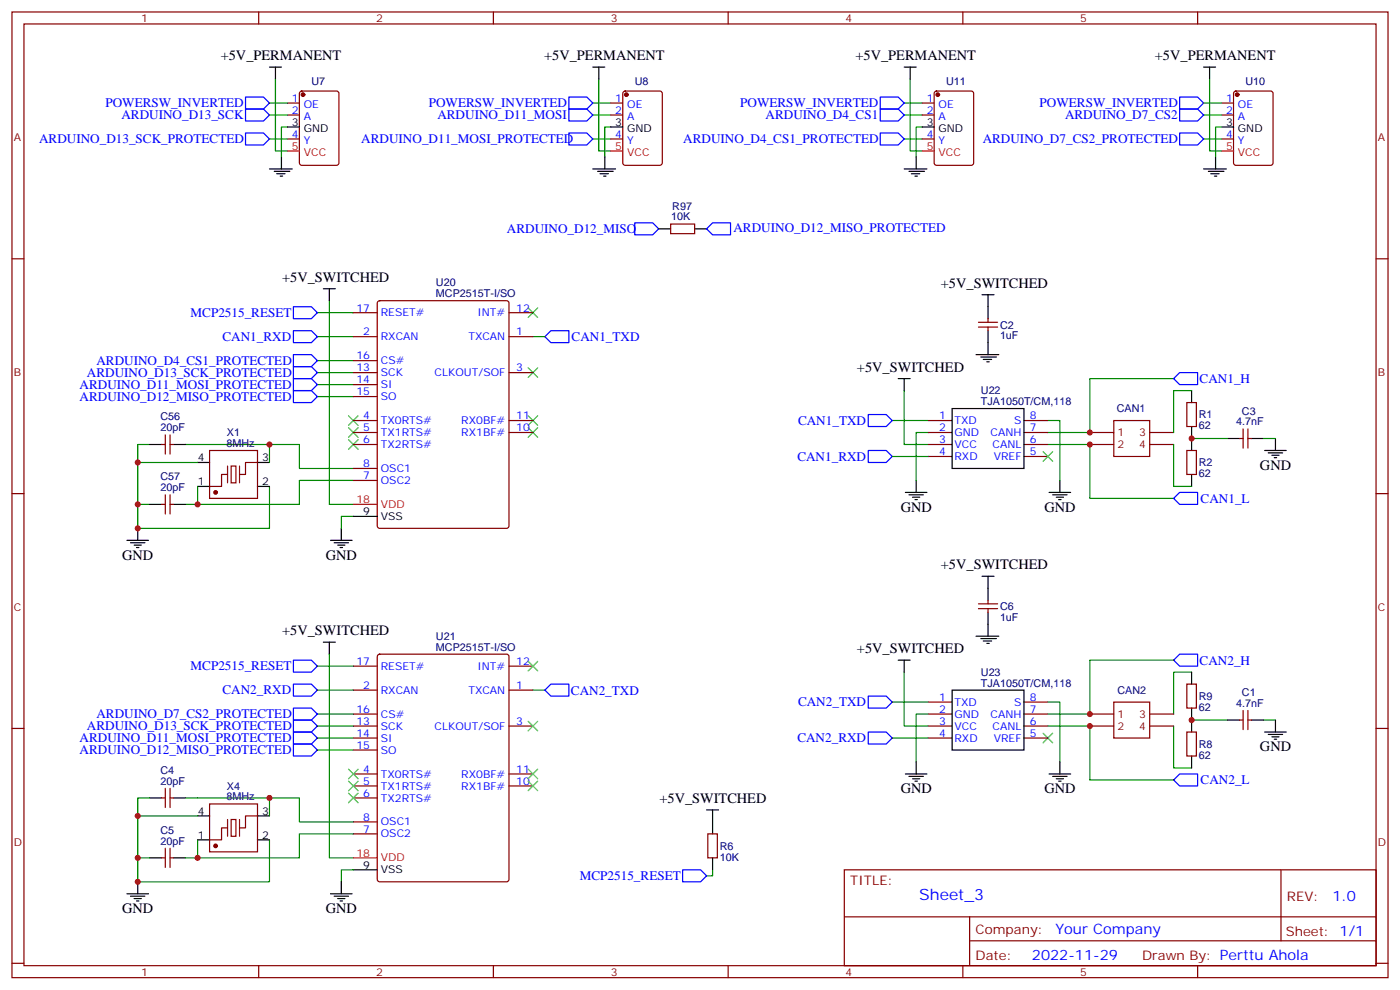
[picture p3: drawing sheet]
<svg xmlns="http://www.w3.org/2000/svg" width="412mm" height="292mm" viewBox="0 0 412 292" stroke-linecap="round" stroke-linejoin="round" font-family="sans-serif">
<g fill="none" stroke="#870000" stroke-width=".35">
<path d="M3.5 3.5h405.4v284.4h-405.4zM7.1 7.1h398.2v277.2h-398.2zM76.2 3.5v3.6M145.3 3.5v3.6M214.5 3.5v3.6M283.6 3.5v3.6M352.8 3.5v3.6M3.5 76.2h3.6M405.3 76.2h3.6M104.1 99.1h7M104.1 92.1h7M111.4 88.8l.4-.3h37.4l.7 .5v65.9l-.4 .6-37.7 .1-.6-.5-.1-65.8z"/>
<path d="M149.9 99.1h7.1M149.9 92.1h7.1M288.2 96.3h5.7M288.2 94.9h5.7M291 93.8v1.1M291 96.3v1.1M104.1 109.7h7M104.1 113.2h7M104.1 116.8h7M104.1 106.2h7M149.9 109.7h7.1M349.6 118.5h2.8v7.1h-2.8z"/>
<path d="M47.6 130.9h1.1M48.7 128.1v5.6M50.1 128.1v5.6M50.1 130.9h1.1M104.1 130.9h7M104.1 123.8h7M104.1 127.4h7M104.1 137.9h7M149.9 123.8h7.1M149.9 127.4h7.1M349.6 132.6h2.8v7.1h-2.8zM365.1 129.1h1.1"/>
<path d="M366.2 126.3v5.6M367.6 126.3v5.6M367.6 129.1h1.1M3.5 145.3h3.6M47.6 148.5h1.1M48.7 145.7v5.6M50.1 145.7v5.6M50.1 148.5h1.1M104.1 141.5h7M405.3 145.3h3.6M3.5 214.5h3.6M405.3 214.5h3.6"/>
<path d="M208.5 245.5h2.8v7.1h-2.8zM248.7 256.1h156.6v28.2h-156.6zM377.3 256.1v20.9M248.7 270h156.5M285.6 277h119.6M285.6 270v14.1M3.5 283.6h3.6M76.2 284.3v3.6M145.3 284.3v3.6M214.5 284.3v3.6M283.6 284.3v3.6M352.8 284.3v3.6"/>
<path d="M405.3 283.6h3.6"/>
</g>
<path d="M86.4 97.4h5.3l1.8 1.7-1.8 1.8h-5.3zM86.4 90.3h5.3l1.8 1.8-1.8 1.7h-5.3zM160.5 99.1l1.8-1.7h5.3v3.5h-5.3zM86.4 104.4h5.3l1.8 1.8-1.8 1.7h-5.3zM345.7 111.5l1.8-1.8h5.3v3.5h-5.3zM255.8 122.1h5.3l1.7 1.7-1.7 1.8h-5.3zM255.8 132.6h5.3l1.7 1.8-1.7 1.8h-5.3zM345.7 146.8l1.8-1.8h5.3v3.5h-5.3zM86.4 219.1h5.3l1.8 1.7-1.8 1.8h-5.3zM86.4 215.5h5.3l1.8 1.8-1.8 1.8h-5.3zM86.4 212h5.3l1.8 1.8-1.8 1.7h-5.3zM201.1 256.1h5.3l1.7 1.8-1.7 1.7h-5.3z" fill="none" stroke="#00f" stroke-width=".35"/>
<g fill="none" stroke="#008700" stroke-width=".35">
<path d="M93.5 99.1h10.6M93.5 92.1h10.6M97 88.5v60h7.1M157 99.1h3.5M93.5 109.7h10.6M93.5 116.8h10.6M93.5 113.2h10.6M93.5 106.2h10.6M266.3 115v15.9h7.1M345.7 111.5h-24.7v15.9h-12.3M44.1 130.9h-3.5v24.7h38.8v-12.4M54.7 130.9h33.5v7h15.9"/>
<path d="M262.8 123.8h10.6M273.4 127.4h-3.5v14.1M308.7 123.8h3.5v17.7M308.7 130.9h12.3v15.9h24.7M351 129.1h10.6M372.2 129.1h3.5M40.6 148.5h3.5M104.1 141.5h-15.9v7h-33.5M104.1 152h-3.6v3.6M209.9 256.1v1.8h-1.8"/>
</g>
<g fill="none" stroke="#000" stroke-width=".35">
<path d="M95.2 85h3.6M97 85v3.5M291 90.3v3.5M291 97.4v7M287.5 104.4h6.7M288.9 105.1h4.6M289.6 105.8h2.5M290.7 106.5h.7M351 115v3.5M44.1 130.9h3.5M51.2 130.9h3.5M351 125.6v7"/>
<path d="M351 139.7v3.5M361.6 129.1h3.5M368.7 129.1h3.5M372.5 132.6h6.4M373.6 133.3h4.2M374.6 134.1h2.2M375.4 134.8h.7M375.7 129.1v3.5M37.4 159.1h6.3M38.5 159.8h4.2M40.6 155.6v3.5M44.1 148.5h3.5"/>
<path d="M51.2 148.5h3.5M97.4 159.1h6.3M98.4 159.8h4.3M100.5 155.6v3.5M104.1 152h7M266.7 145h6.3M267.8 145.7h4.2M268.8 146.4h2.1M269.5 147.1h.7M269.9 141.5v3.5M309 145h6.4M310.1 145.7h4.2"/>
<path d="M311.1 146.4h2.2M311.9 147.1h.7M312.2 141.5v3.5M39.5 160.5h2.1M40.2 161.2h.7M99.5 160.5h2.1M100.2 161.2h.7M208.1 238.5h3.6M209.9 238.5v7M209.9 252.6v3.5"/>
</g>
<g fill="none" stroke="#3c3" stroke-width=".35">
<path d="M155.6 90.7l2.8 2.8M158.4 90.7l-2.8 2.8M155.6 108.3l2.8 2.8M158.4 108.3l-2.8 2.8M102.7 129.5l2.8 2.8M102.7 125.9l2.8 2.9M102.7 122.4l2.8 2.8M105.5 129.5l-2.8 2.8M105.5 125.9l-2.8 2.9M105.5 122.4l-2.8 2.8M155.6 125.9l2.8 2.9M155.6 122.4l2.8 2.8"/>
<path d="M158.4 125.9l-2.8 2.9M158.4 122.4l-2.8 2.8"/>
</g>
<path d="M104.1 148.5h7" fill="none" stroke="#f00" stroke-width=".35"/>
<path d="M328.1 123.8h10.6v10.6h-10.6z" fill="#fff" stroke="#800000" stroke-width=".35"/>
<path d="M321 127.4h7.1M321 130.9h7.1M338.7 127.4h7M338.7 130.9h7" fill="none" stroke="#800000" stroke-width=".35"/>
<g fill="none" stroke="#008700" stroke-width=".35">
<path d="M351 115h-5.3v12.4M345.7 130.9v12.3h5.3M93.5 196.1h10.6M97 192.6v60h7.1M351 197.9h-5.3v12.4M93.5 210.3h10.6M93.5 217.3h10.6M93.5 213.8h10.6M93.5 203.2h10.6M157 203.2h3.5M345.7 213.8v12.3h5.3M44.1 234.9h-3.5v24.7h38.8v-12.3"/>
<path d="M54.7 234.9h33.5v7.1h15.9M93.5 220.8h10.6M40.6 252.6h3.5M54.7 252.6h3.5M104.1 256.1h-3.6v3.5M104.1 245.5h-15.9v7.1h-30v-5.3"/>
</g>
<g fill="none" stroke="#870000" stroke-width=".35">
<path d="M273.4 123.8h7.1M273.4 127.4h7.1M273.4 130.9h7.1M273.4 134.4h7.1M301.6 123.8h7.1M301.6 127.4h7.1M301.6 130.9h7.1M301.6 134.4h7.1M104.1 196.1h7M111.4 192.8l.4-.2h37.4l.7 .4v65.9l-.4 .7h-37.7l-.6-.4-.1-65.9zM149.9 196.1h7.1M104.1 203.2h7"/>
<path d="M104.1 213.8h7M104.1 217.3h7M104.1 210.3h7M149.9 203.2h7.1M149.9 213.8h7.1M273.4 213.8h7.1M273.4 217.3h7.1M273.4 210.3h7.1M273.4 206.7h7.1M301.6 213.8h7.1M301.6 217.3h7.1M301.6 210.3h7.1"/>
<path d="M301.6 206.7h7.1M47.6 234.9h1.1M48.7 232.1v5.7M50.1 234.9h1.1M50.1 232.1v5.7M104.1 227.9h7M104.1 231.4h7M104.1 234.9h7M104.1 220.8h7M149.9 227.9h7.1M149.9 231.4h7.1M47.6 252.6h1.1"/>
<path d="M48.7 249.8v5.6M50.1 249.8v5.6M50.1 252.6h1.1M104.1 245.5h7M104.1 242h7"/>
</g>
<g fill="none" stroke="#000" stroke-width=".35">
<path d="M280.5 120.3h21.1v17.6h-21.1zM95.2 189.1h3.6M97 189.1v3.5M280.5 203.2h21.1v17.6h-21.1zM44.1 234.9h3.5M51.2 234.9h3.5M40.6 259.6v3.6M44.1 252.6h3.5M51.2 252.6h3.5M100.5 259.6v3.6M104.1 256.1h7M37.4 263.2h6.3"/>
<path d="M38.5 263.9h4.2M39.5 264.6h2.1M40.2 265.3h.7M97.4 263.2h6.3M98.4 263.9h4.3M99.5 264.6h2.1M100.2 265.3h.7"/>
</g>
<g fill="none" stroke="#3c3" stroke-width=".35">
<path d="M307.3 133l2.8 2.8M310.1 133l-2.8 2.8M155.6 194.7l2.8 2.9M158.4 194.7l-2.8 2.9M155.6 212.4l2.8 2.8M158.4 212.4l-2.8 2.8M307.3 215.9l2.8 2.8M310.1 215.9l-2.8 2.8M102.7 226.5l2.8 2.8M102.7 230l2.8 2.8M102.7 233.5l2.8 2.9M105.5 226.5l-2.8 2.8"/>
<path d="M105.5 230l-2.8 2.8M105.5 233.5l-2.8 2.9M155.6 226.5l2.8 2.8M155.6 230l2.8 2.8M158.4 226.5l-2.8 2.8M158.4 230l-2.8 2.8"/>
</g>
<path d="M104.1 252.6h7" fill="none" stroke="#f00" stroke-width=".35"/>
<path d="M86.4 194.4h5.3l1.8 1.7-1.8 1.8h-5.3zM86.4 201.4h5.3l1.8 1.8-1.8 1.8h-5.3zM86.4 208.5h5.3l1.8 1.8-1.8 1.7h-5.3zM160.5 203.2l1.8-1.8h5.3v3.6h-5.3z" fill="none" stroke="#00f" stroke-width=".35"/>
<path d="M328.1 206.7h10.6v10.6h-10.6z" fill="#fff" stroke="#800000" stroke-width=".35"/>
<path d="M321 210.3h7.1M321 213.8h7.1M338.7 210.3h7M338.7 213.8h7" fill="none" stroke="#800000" stroke-width=".35"/>
<g fill="none" stroke="#000" stroke-width=".35">
<path d="M79.4 19.8h3.5M81.1 19.8v3.5M174.6 19.8h3.6M176.4 19.8v3.5M266.3 19.8h3.6M268.1 19.8v3.5M354.5 19.8h3.6M356.3 19.8v3.5M84.7 37.4h3.5M179.9 37.4h3.5M271.6 37.4h3.6M359.8 37.4h3.6"/>
<path d="M79.4 49.7h6.7M80.8 50.4h4.6M81.5 51.2h2.5M82.5 51.9h.8M82.9 46.2v3.5M174.6 49.7h6.7M176 50.4h4.6M176.7 51.2h2.5M177.8 51.9h.7M178.2 46.2v3.5M266.3 49.7h6.7M267.8 50.4h4.5"/>
<path d="M268.5 51.2h2.4M269.5 51.9h.7M269.9 46.2v3.5M354.5 49.7h6.7M356 50.4h4.5M356.7 51.2h2.4M357.7 51.9h.7M358.1 46.2v3.5M194 67.4h3.6M204.6 67.4h3.5M289.3 86.8h3.5M291 86.8v3.5"/>
<path d="M264.6 111.5h3.5M266.3 111.5v3.5M58.2 136.2h3.5M75.8 136.2h3.6M58.2 143.2h3.5M75.8 143.2h3.6M289.3 169.7h3.5M291 169.7v7M264.6 194.4h3.5M266.3 194.4v3.5M287.5 187.3h6.7M288.9 188h4.6"/>
<path d="M289.6 188.7h2.5M290.7 189.4h.7M291 180.3v7M351 197.9v3.5M351 208.5v7M361.6 212h3.5M368.7 212h3.5M372.5 215.5h6.4M373.6 216.3h4.2M374.6 217h2.2M375.4 217.7h.7M375.7 212v3.5"/>
<path d="M266.7 227.9h6.3M267.8 228.6h4.2M268.8 229.3h2.1M269.5 230h.7M269.9 224.4v3.5M309 227.9h6.4M310.1 228.6h4.2M311.1 229.3h2.2M311.9 230h.7M312.2 224.4v3.5M351 222.6v3.5M58.2 247.3h3.5"/>
<path d="M58.2 240.2h3.5M75.8 247.3h3.6M75.8 240.2h3.6"/>
</g>
<g fill="none" stroke="#870000" stroke-width=".35">
<path d="M84.7 30.3h3.5M84.7 33.9h3.5M88.4 27l.5-.2h10.2l.7 .4v20.8l-.4 .6-10.5 .1-.7-.5v-20.7zM179.9 30.3h3.5M179.9 33.9h3.5M183.7 27l.4-.2h10.3l.6 .4 .1 20.8-.5 .6-10.5 .1-.6-.5-.1-20.7zM271.6 30.3h3.6M271.6 33.9h3.6M275.4 27l.5-.2h10.2l.7 .4v20.8l-.5 .6-10.4 .1-.7-.5v-20.7zM359.8 30.3h3.6M359.8 33.9h3.6M363.6 27l.5-.2h10.2l.6 .4 .1 20.8-.5 .6-10.4 .1-.7-.5v-20.7z"/>
<path d="M84.7 40.9h3.5M179.9 40.9h3.5M271.6 40.9h3.6M359.8 40.9h3.6M197.6 66h7v2.8h-7zM61.7 132.6h14.1v14.2h-14.1zM67 139.7h-1.7v3.5h-3.6M68.1 137.2h1.4v5h-1.4zM75.8 136.2h-3.5v3.5h-1.7M288.2 179.2h5.7M288.2 177.8h5.7M291 176.7v1.1"/>
<path d="M291 179.2v1.1M349.6 215.5h2.8v7.1h-2.8zM349.6 201.4h2.8v7.1h-2.8zM365.1 212h1.1M366.2 209.2v5.6M367.6 209.2v5.6M367.6 212h1.1M61.7 236.7h14.1v14.1h-14.1zM67 243.8h-1.7v3.5h-3.6M68.1 241.3h1.4v4.9h-1.4zM75.8 240.2h-3.5v3.6h-1.7"/>
</g>
<g fill="none" stroke="#008700" stroke-width=".35">
<path d="M79.4 33.9h5.3M79.4 30.3h5.3M81.1 23.3v21.1h3.6M84.7 37.4h-1.8v8.8M174.6 33.9h5.3M174.6 30.3h5.3M176.4 23.3v21.1h3.5M179.9 37.4h-1.7v8.8M266.3 33.9h5.3M266.3 30.3h5.3M268.1 23.3v21.1h3.5M271.6 37.4h-1.7v8.8"/>
<path d="M354.5 33.9h5.3M354.5 30.3h5.3M356.3 23.3v21.1h3.5M359.8 37.4h-1.7v8.8M79.4 40.9h5.3M174.6 40.9h5.3M266.3 40.9h5.3M354.5 40.9h5.3M40.6 136.2h17.6M79.4 130.9v5.3M262.8 134.4h10.6M58.2 143.2v5.3"/>
<path d="M266.3 197.9v15.9h7.1M345.7 194.4h-24.7v15.9h-12.3M262.8 217.3h10.6M262.8 206.7h10.6M273.4 210.3h-3.5v14.1M308.7 213.8h12.3v15.9h24.7M308.7 206.7h3.5v17.7M351 212h10.6M372.2 212h3.5M79.4 234.9v5.3M40.6 240.2h17.6"/>
</g>
<g fill="none" stroke="#00f" stroke-width=".35">
<path d="M72.3 32.1h5.3l1.8 1.8-1.8 1.7h-5.3zM72.3 39.2h5.3l1.8 1.7-1.8 1.8h-5.3zM72.3 28.6h5.3l1.8 1.7-1.8 1.8h-5.3zM167.6 28.6h5.3l1.7 1.7-1.7 1.8h-5.3zM167.6 32.1h5.3l1.7 1.8-1.7 1.7h-5.3zM167.6 39.2h5.3l1.7 1.7-1.7 1.8h-5.3zM259.3 28.6h5.3l1.7 1.7-1.7 1.8h-5.3zM259.3 32.1h5.3l1.7 1.8-1.7 1.7h-5.3zM259.3 39.2h5.3l1.7 1.7-1.7 1.8h-5.3zM347.5 28.6h5.3l1.7 1.7-1.7 1.8h-5.3zM347.5 32.1h5.3l1.7 1.8-1.7 1.7h-5.3zM347.5 39.2h5.3l1.7 1.7-1.7 1.8h-5.3z"/>
<path d="M187 65.6h5.3l1.7 1.8-1.7 1.7h-5.3zM208.1 67.4l1.8-1.8h5.3v3.5h-5.3zM86.4 107.9h5.3l1.8 1.8-1.8 1.8h-5.3zM86.4 111.5h5.3l1.8 1.7-1.8 1.8h-5.3zM86.4 115h5.3l1.8 1.8-1.8 1.7h-5.3zM345.7 194.4l1.8-1.8h5.3v3.5h-5.3zM255.8 215.5h5.3l1.7 1.8-1.7 1.8h-5.3zM255.8 205h5.3l1.7 1.7-1.7 1.8h-5.3zM345.7 229.7l1.8-1.8h5.3v3.5h-5.3z"/>
</g>
<g fill="#870000" stroke="#870000" stroke-width=".35">
<circle cx="89.3" cy="27.9" r=".53"/>
<circle cx="184.5" cy="27.9" r=".53"/>
<circle cx="364.4" cy="27.9" r=".53"/>
<circle cx="276.2" cy="27.9" r=".53"/>
<circle cx="63.5" cy="145" r=".53"/>
<circle cx="63.5" cy="249.1" r=".53"/>
</g>
<path d="M84.7 44.4h3.5M179.9 44.4h3.5M271.6 44.4h3.6M359.8 44.4h3.6" fill="none" stroke="#f00" stroke-width=".35"/>
<path d="M67 137.2v5M70.6 137.2v5M67 241.3v4.9M70.6 241.3v4.9" fill="none" stroke="#871200" stroke-width=".35"/>
<g fill="#c00">
<circle cx="321" cy="127.4" r=".88"/>
<circle cx="321" cy="130.9" r=".88"/>
<circle cx="351" cy="129.1" r=".88"/>
<circle cx="40.6" cy="252.6" r=".88"/>
<circle cx="351" cy="212" r=".88"/>
<circle cx="321" cy="213.8" r=".88"/>
<circle cx="321" cy="210.3" r=".88"/>
<circle cx="40.6" cy="148.5" r=".88"/>
<circle cx="79.4" cy="130.9" r=".88"/>
<circle cx="58.2" cy="148.5" r=".88"/>
<circle cx="79.4" cy="234.9" r=".88"/>
<circle cx="58.2" cy="252.6" r=".88"/>
<circle cx="40.6" cy="240.2" r=".88"/>
<circle cx="40.6" cy="259.6" r=".88"/>
<circle cx="40.6" cy="136.2" r=".88"/>
<circle cx="40.6" cy="155.6" r=".88"/>
</g>
<text font-size="4.6" fill="#00f" x="270.8" y="265.1">Sheet_3</text>
<g font-size="4.2">
<text x="65" y="17.6">+5V_PERMANENT</text>
<text x="160.3" y="17.6">+5V_PERMANENT</text>
<text x="252" y="17.6">+5V_PERMANENT</text>
<text x="340.2" y="17.6">+5V_PERMANENT</text>
<text x="83.1" y="82.9">+5V_SWITCHED</text>
<text x="277.1" y="84.7">+5V_SWITCHED</text>
<text x="252.4" y="109.4">+5V_SWITCHED</text>
<text x="371.2" y="138.3">GND</text>
<text x="265.3" y="150.6">GND</text>
<text x="307.7" y="150.6">GND</text>
<text x="36" y="164.7">GND</text>
<text x="96" y="164.7">GND</text>
<text x="277.1" y="167.6">+5V_SWITCHED</text>
<text x="83.1" y="187">+5V_SWITCHED</text>
<text x="252.4" y="192.3">+5V_SWITCHED</text>
<text x="371.2" y="221.2">GND</text>
<text x="265.3" y="233.5">GND</text>
<text x="307.7" y="233.5">GND</text>
<text x="194.2" y="236.4">+5V_SWITCHED</text>
<text x="36" y="268.8">GND</text>
<text x="96" y="268.8">GND</text>
</g>
<g font-size="4.2" fill="#00f">
<text x="392.5" y="265.4">1.0</text>
<text x="310.9" y="274.9">Your Company</text>
<text x="304" y="282.7">2022-11-29</text>
</g>
<g font-size="3.9" fill="#00f">
<text x="31.1" y="31.6">POWERSW_INVERTED</text>
<text x="35.8" y="35.1">ARDUINO_D13_SCK</text>
<text x="126.3" y="31.6">POWERSW_INVERTED</text>
<text x="128.8" y="35.1">ARDUINO_D11_MOSI</text>
<text x="218" y="31.6">POWERSW_INVERTED</text>
<text x="225.5" y="35.1">ARDUINO_D4_CS1</text>
<text x="306.2" y="31.6">POWERSW_INVERTED</text>
<text x="313.7" y="35.1">ARDUINO_D7_CS2</text>
<text x="11.5" y="42.1">ARDUINO_D13_SCK_PROTECTED</text>
<text x="106.4" y="42.1">ARDUINO_D11_MOSI_PROTECTED</text>
<text x="201.3" y="42.2">ARDUINO_D4_CS1_PROTECTED</text>
<text x="289.5" y="42.2">ARDUINO_D7_CS2_PROTECTED</text>
<text x="149.3" y="68.6">ARDUINO_D12_MISO</text>
<text x="216.1" y="68.4">ARDUINO_D12_MISO_PROTECTED</text>
<text x="56.1" y="93.3">MCP2515_RESET</text>
<text x="65.5" y="100.3">CAN1_RXD</text>
<text x="168.4" y="100.4">CAN1_TXD</text>
<text x="28.4" y="107.4">ARDUINO_D4_CS1_PROTECTED</text>
<text x="25.6" y="110.9">ARDUINO_D13_SCK_PROTECTED</text>
<text x="353.4" y="112.8">CAN1_H</text>
<text x="23.4" y="114.5">ARDUINO_D11_MOSI_PROTECTED</text>
<text x="23.4" y="118">ARDUINO_D12_MISO_PROTECTED</text>
<text x="235.1" y="125">CAN1_TXD</text>
<text x="234.9" y="135.6">CAN1_RXD</text>
<text x="353.7" y="148.1">CAN1_L</text>
<text x="56.1" y="197.4">MCP2515_RESET</text>
<text x="353.4" y="195.7">CAN2_H</text>
<text x="65.5" y="204.4">CAN2_RXD</text>
<text x="168.2" y="204.5">CAN2_TXD</text>
<text x="235.1" y="207.9">CAN2_TXD</text>
<text x="25.6" y="215">ARDUINO_D13_SCK_PROTECTED</text>
<text x="28.4" y="211.5">ARDUINO_D7_CS2_PROTECTED</text>
<text x="23.4" y="218.5">ARDUINO_D11_MOSI_PROTECTED</text>
<text x="234.9" y="218.5">CAN2_RXD</text>
<text x="23.4" y="222.1">ARDUINO_D12_MISO_PROTECTED</text>
<text x="353.7" y="231">CAN2_L</text>
<text x="170.8" y="259.1">MCP2515_RESET</text>
</g>
<g font-size="3.9" fill="#800">
<text x="250.5" y="260.7">TITLE:</text>
<text x="379.1" y="265.4">REV:</text>
<text x="287.4" y="274.9">Company:</text>
<text x="378.7" y="275.5">Sheet: 1/1</text>
<text x="287.4" y="282.6">Date:</text>
<text x="336.4" y="282.7">Drawn By: Perttu Ahola</text>
</g>
<g font-size="3.2" fill="#800">
<text x="41.6" y="6.5">1</text>
<text x="110.8" y="6.5">2</text>
<text x="179.9" y="6.5">3</text>
<text x="249.1" y="6.5">4</text>
<text x="318.2" y="6.5">5</text>
<text x="4.1" y="41.6">A</text>
<text x="405.9" y="41.6">A</text>
<text x="4.1" y="110.8">B</text>
<text x="405.9" y="110.8">B</text>
<text x="4.1" y="179.9">C</text>
<text x="405.9" y="179.9">C</text>
<text x="4.1" y="249.1">D</text>
<text x="405.9" y="249.1">D</text>
<text x="41.6" y="287.3">1</text>
<text x="110.8" y="287.3">2</text>
<text x="179.9" y="287.3">3</text>
<text x="249.1" y="287.3">4</text>
<text x="318.2" y="287.3">5</text>
</g>
<g font-size="3.2" fill="#00f">
<text x="86" y="30">1</text>
<text x="181.3" y="30">1</text>
<text x="273" y="30">1</text>
<text x="361.2" y="30">1</text>
<text x="86" y="33.5">2</text>
<text x="89.5" y="31.8">OE</text>
<text x="89.5" y="35.3">A</text>
<text x="181.3" y="33.5">2</text>
<text x="184.7" y="31.8">OE</text>
<text x="184.7" y="35.3">A</text>
<text x="273" y="33.5">2</text>
<text x="276.5" y="31.8">OE</text>
<text x="276.5" y="35.3">A</text>
<text x="361.2" y="33.5">2</text>
<text x="364.7" y="31.8">OE</text>
<text x="364.7" y="35.3">A</text>
<text x="86" y="40.6">4</text>
<text x="181.3" y="40.6">4</text>
<text x="273" y="40.6">4</text>
<text x="361.2" y="40.6">4</text>
<text x="89.5" y="42.3">Y</text>
<text x="184.7" y="42.3">Y</text>
<text x="276.5" y="42.3">Y</text>
<text x="364.7" y="42.3">Y</text>
<text x="105" y="91.7">17</text>
<text x="112.2" y="93.1">RESET#</text>
<text x="140.6" y="93.1">INT#</text>
<text x="152" y="91.7">12</text>
<text x="107" y="98.8">2</text>
<text x="112.2" y="100.2">RXCAN</text>
<text x="138" y="100.2">TXCAN</text>
<text x="152" y="98.8">1</text>
<text x="105" y="105.8">16</text>
<text x="112.2" y="107.2">CS#</text>
<text x="105" y="109.4">13</text>
<text x="105" y="112.9">14</text>
<text x="112.2" y="110.8">SCK</text>
<text x="128" y="110.8">CLKOUT/SOF</text>
<text x="152" y="109.4">3</text>
<text x="105" y="116.4">15</text>
<text x="112.2" y="114.3">SI</text>
<text x="112.2" y="117.8">SO</text>
<text x="107" y="123.5">4</text>
<text x="112.2" y="124.9">TX0RTS#</text>
<text x="135.9" y="124.9">RX0BF#</text>
<text x="152" y="123.5">11</text>
<text x="276.7" y="123.5">1</text>
<text x="281.2" y="124.9">TXD</text>
<text x="298.7" y="124.9">S</text>
<text x="303.4" y="123.5">8</text>
<text x="107" y="127">5</text>
<text x="107" y="130.5">6</text>
<text x="112.2" y="128.4">TX1RTS#</text>
<text x="112.2" y="131.9">TX2RTS#</text>
<text x="135.9" y="128.4">RX1BF#</text>
<text x="152" y="127">10</text>
<text x="276.7" y="127">2</text>
<text x="276.7" y="130.5">3</text>
<text x="281.2" y="128.4">GND</text>
<text x="281.2" y="131.9">VCC</text>
<text x="291.8" y="128.4">CANH</text>
<text x="292.4" y="131.9">CANL</text>
<text x="303.4" y="130.5">6</text>
<text x="303.4" y="127">7</text>
<text x="107" y="137.6">8</text>
<text x="276.7" y="134.1">4</text>
<text x="281.2" y="135.5">RXD</text>
<text x="292.7" y="135.5">VREF</text>
<text x="303.4" y="134.1">5</text>
<text x="107" y="141.1">7</text>
<text x="112.2" y="142.5">OSC2</text>
<text x="112.2" y="139">OSC1</text>
<text x="105" y="195.8">17</text>
<text x="112.2" y="197.2">RESET#</text>
<text x="140.6" y="197.2">INT#</text>
<text x="152" y="195.8">12</text>
<text x="107" y="202.8">2</text>
<text x="152" y="202.8">1</text>
<text x="105" y="209.9">16</text>
<text x="112.2" y="204.3">RXCAN</text>
<text x="138" y="204.3">TXCAN</text>
<text x="276.7" y="206.4">1</text>
<text x="276.7" y="209.9">2</text>
<text x="281.2" y="207.8">TXD</text>
<text x="298.7" y="207.8">S</text>
<text x="303.4" y="209.9">7</text>
<text x="303.4" y="206.4">8</text>
<text x="105" y="213.4">13</text>
<text x="112.2" y="214.8">SCK</text>
<text x="112.2" y="211.3">CS#</text>
<text x="128" y="214.8">CLKOUT/SOF</text>
<text x="152" y="213.4">3</text>
<text x="276.7" y="213.4">3</text>
<text x="281.2" y="211.3">GND</text>
<text x="281.2" y="214.8">VCC</text>
<text x="291.8" y="211.3">CANH</text>
<text x="292.4" y="214.8">CANL</text>
<text x="303.4" y="213.4">6</text>
<text x="105" y="217">14</text>
<text x="105" y="220.5">15</text>
<text x="112.2" y="218.4">SI</text>
<text x="112.2" y="221.9">SO</text>
<text x="276.7" y="217">4</text>
<text x="281.2" y="218.4">RXD</text>
<text x="292.7" y="218.4">VREF</text>
<text x="303.4" y="217">5</text>
<text x="107" y="227.5">4</text>
<text x="152" y="227.5">11</text>
<text x="107" y="231.1">5</text>
<text x="112.2" y="229">TX0RTS#</text>
<text x="112.2" y="232.5">TX1RTS#</text>
<text x="135.9" y="232.5">RX1BF#</text>
<text x="135.9" y="229">RX0BF#</text>
<text x="152" y="231.1">10</text>
<text x="107" y="234.6">6</text>
<text x="112.2" y="236">TX2RTS#</text>
<text x="107" y="245.2">7</text>
<text x="107" y="241.7">8</text>
<text x="112.2" y="243.1">OSC1</text>
<text x="112.2" y="246.6">OSC2</text>
</g>
<g font-size="3.2" fill="#000080">
<text x="91.7" y="25">U7</text>
<text x="187" y="25">U8</text>
<text x="278.7" y="25">U11</text>
<text x="366.9" y="25">U10</text>
<text x="197.7" y="64.9">10K</text>
<text x="198" y="61.8">R97</text>
<text x="128.4" y="87.5">MCP2515T-I/SO</text>
<text x="128.4" y="84.3">U20</text>
<text x="294.6" y="99.9">1uF</text>
<text x="294.6" y="96.7">C2</text>
<text x="288.9" y="119.2">TJA1050T/CM,118</text>
<text x="288.9" y="116.1">U22</text>
<text x="47.3" y="123.8">C56</text>
<text x="328.9" y="121.4">CAN1</text>
<text x="353.1" y="123.2">R1</text>
<text x="364.2" y="125.2">4.7nF</text>
<text x="365.9" y="122.1">C3</text>
<text x="47.3" y="127">20pF</text>
<text x="66.7" y="131.6">8MHz</text>
<text x="66.8" y="128.5">X1</text>
<text x="353.1" y="126.4">62</text>
<text x="353.1" y="137.3">R2</text>
<text x="47.3" y="141.4">C57</text>
<text x="353.1" y="140.5">62</text>
<text x="47.3" y="144.6">20pF</text>
<text x="294.6" y="179.7">C6</text>
<text x="294.6" y="182.8">1uF</text>
<text x="128.4" y="191.6">MCP2515T-I/SO</text>
<text x="128.4" y="188.4">U21</text>
<text x="288.9" y="202.1">TJA1050T/CM,118</text>
<text x="288.9" y="199">U23</text>
<text x="329.2" y="204.3">CAN2</text>
<text x="353.1" y="209.3">62</text>
<text x="353.1" y="206.1">R9</text>
<text x="364.2" y="208.1">4.7nF</text>
<text x="365.9" y="205">C1</text>
<text x="353.1" y="220.2">R8</text>
<text x="47.3" y="227.8">C4</text>
<text x="353.1" y="223.4">62</text>
<text x="47.3" y="231.1">20pF</text>
<text x="66.8" y="232.5">X4</text>
<text x="66.7" y="235.7">8MHz</text>
<text x="47.3" y="245.5">C5</text>
<text x="47.3" y="248.7">20pF</text>
<text x="212" y="250.2">R6</text>
<text x="212" y="253.4">10K</text>
</g>
<g font-size="3.2">
<text x="86" y="37">3</text>
<text x="89.5" y="38.8">GND</text>
<text x="181.3" y="37">3</text>
<text x="184.7" y="38.8">GND</text>
<text x="273" y="37">3</text>
<text x="276.5" y="38.8">GND</text>
<text x="361.2" y="37">3</text>
<text x="364.7" y="38.8">GND</text>
<text x="58.3" y="135.8">4</text>
<text x="77.3" y="135.8">3</text>
<text x="58.3" y="142.9">1</text>
<text x="77.3" y="142.9">2</text>
<text x="107" y="151.7">9</text>
<text x="112.2" y="153.1">VSS</text>
<text x="58.3" y="239.9">4</text>
<text x="77.3" y="239.9">3</text>
<text x="58.3" y="246.9">1</text>
<text x="77.3" y="246.9">2</text>
<text x="107" y="255.8">9</text>
<text x="112.2" y="257.2">VSS</text>
</g>
<g font-size="3.2" fill="#f00">
<text x="86" y="44.1">5</text>
<text x="89.5" y="45.9">VCC</text>
<text x="181.3" y="44.1">5</text>
<text x="184.7" y="45.9">VCC</text>
<text x="273" y="44.1">5</text>
<text x="276.5" y="45.9">VCC</text>
<text x="361.2" y="44.1">5</text>
<text x="364.7" y="45.9">VCC</text>
<text x="105" y="148.2">18</text>
<text x="112.2" y="149.6">VDD</text>
<text x="105" y="252.2">18</text>
<text x="112.2" y="253.6">VDD</text>
</g>
<g font-size="3.2" fill="#800000">
<text x="329.1" y="128.4">1</text>
<text x="329.1" y="131.9">2</text>
<text x="335.6" y="128.4">3</text>
<text x="335.6" y="131.9">4</text>
<text x="329.1" y="211.3">1</text>
<text x="329.1" y="214.8">2</text>
<text x="335.6" y="211.3">3</text>
<text x="335.6" y="214.8">4</text>
</g>
</svg>
